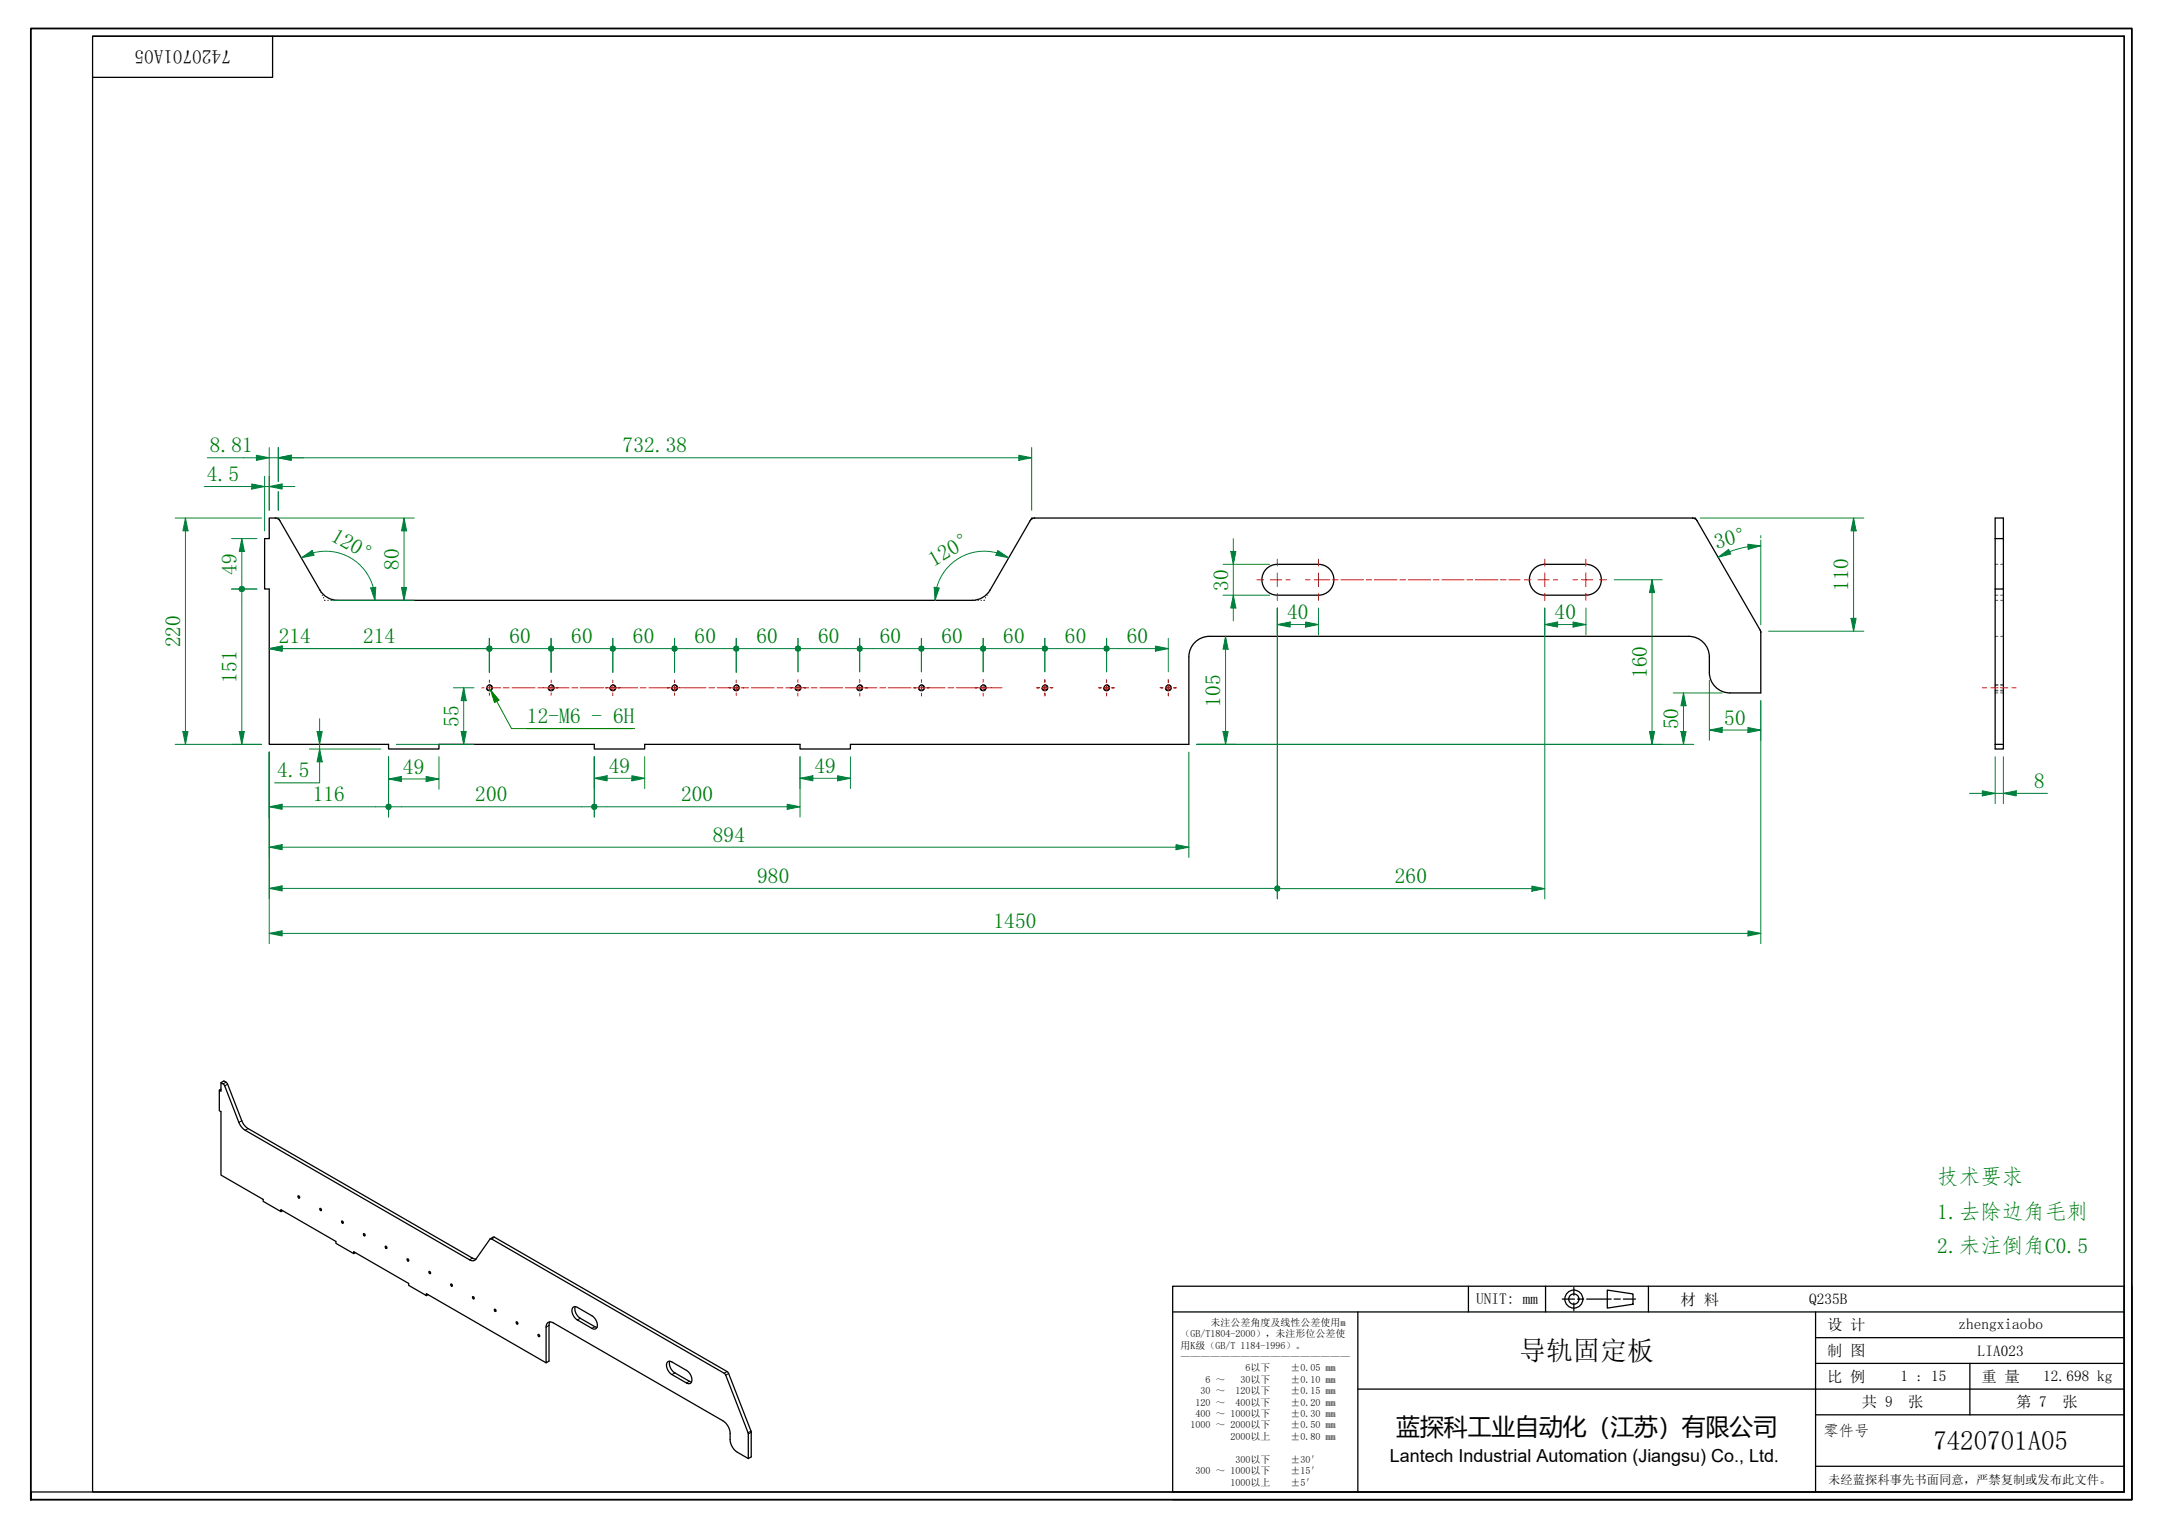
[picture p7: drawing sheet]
<svg xmlns="http://www.w3.org/2000/svg" width="420mm" height="297mm" viewBox="0 0 420 297" stroke-linecap="round" stroke-linejoin="round" font-family="sans-serif">
<g fill="none" stroke="#000" stroke-width=".25">
<path d="M52.3 100.7h1.5l.6 .5 7.8 13.5a4 4 0 0 0 3.5 2h123.3a4 4 0 0 0 3.5-2l7.8-13.5 .4-.4 .5-.1h128.1l.6 .5 12.4 21.6v11.9h-6a4 4 0 0 1-4-4v-3a4 4 0 0 0-4-4h-93.2a4 4 0 0 0-4 4v17h-65.8v.9h-9.8v-.9h-30.2v.9h-9.8v-.9h-30.2v.9h-9.8v-.9h-23.2v-30.2h-.9v-9.8h.9zM246 110.8a2.99 2.99 0 0 1 2.3-1.1h8a3 3 0 0 1 3 3 3 3 0 0 1-3 3h-8a3 3 0 0 1-2.7-1.7 3 3 0 0 1 .4-3.2zM298.5 110.4l1.2-.6 .6-.1h8a3 3 0 0 1 3 3 3 3 0 0 1-3 3h-8a3 3 0 0 1-2.8-2 3 3 0 0 1 1-3.3zM387.9 104.7h1.6v9.8h-1.6M389.5 104.7v-4h-1.6v44.9h1.6v-.9M389.5 114.5v30.2M387.9 144.7h1.6M43 210.5l.5-.4 .7 .5 2.8 7.3a3.1 3.1 0 0 0 1.2 1.5l43.7 25.2 .6 .2M43 211.7l-.4 .2M54.9 235.3l-.3 .2M58 232.5a.22 .22 0 0 1 .3 .1 .22 .22 0 0 1-.2 .3zM62.2 234.9h.1a.22 .22 0 0 1 .2 .2 .22 .22 0 0 1-.2 .2z"/>
<path d="M66.5 237.4a.22 .22 0 0 1 .2 .1 .22 .22 0 0 1-.1 .3zM70.7 239.8h.1a.22 .22 0 0 1 .2 .2 .22 .22 0 0 1-.2 .2zM69.1 243.5l-.3 .2M74.9 242.3l.1-.1a.22 .22 0 0 1 .2 .2 .22 .22 0 0 1-.1 .3zM79.2 244.7a.22 .22 0 0 1 .3 .2 .22 .22 0 0 1-.2 .2zM83.2 251.7l-.3 .2M83.4 247.2l.1-.1a.22 .22 0 0 1 .2 .2 .22 .22 0 0 1-.1 .3zM87.7 249.6a.22 .22 0 0 1 .3 .2 .22 .22 0 0 1-.2 .2zM91.9 252.1l.1-.1a.22 .22 0 0 1 .2 .2 .22 .22 0 0 1-.2 .3zM95.3 240.8l.6-.3h.2l45.4 26.2 4.5 11.6 .1 4.9-.6 .3-2.1-1.2a3.1 3.1 0 0 1-1.4-2.4v-1.3a3.1 3.1 0 0 0-1.5-2.4l-32.9-19a.86 .86 0 0 0-1-.1 .86 .86 0 0 0-.4 .9v6.9l.5-.3v-6.9l.2-.7M96.2 254.5a.22 .22 0 0 1 .2 .2 .22 .22 0 0 1-.1 .2zM100.4 257l.1-.1a.22 .22 0 0 1 .2 .2 .22 .22 0 0 1-.2 .3z"/>
<path d="M104.6 259.4h.1a.22 .22 0 0 1 .2 .2 .22 .22 0 0 1-.1 .2zM111.4 254.2l.4-.2 .3 .1 3 1.7a1.93 1.93 0 0 1 .8 2.4l-.2 .2-.4-.1-3-1.7a1.94 1.94 0 0 1-.9-2.4zM111.8 254a2.1 2.1 0 0 0 1 2.3l3.3 1.7M106.2 264.9l-23.3-13.4v.4l-3.5-2v-.4l-10.6-6.2v.4l-3.5-2v-.4l-10.7-6.1v.3l-3.4-2v-.3l-8.2-4.8v-12.3l-.4-.2v-4l.4 .2v-1.6l.5 .3 .2 .3 2.7 7.1a3.1 3.1 0 0 0 1.3 1.5l43.6 25.2a.87 .87 0 0 0 1.2-.1l2.8-3.9 .3-.1 45.3 26.2 4.6 11.6v4.9M129.8 264.8l.2-.2 .5 .1 3 1.7a1.93 1.93 0 0 1 .8 2.4l-.2 .2-.5-.1-3-1.7a1.93 1.93 0 0 1-.8-2.4zM130.2 264.6a2.11 2.11 0 0 0 1 2.3l3.3 1.8"/>
<circle cx="95.1" cy="133.7" r=".49"/>
<circle cx="107.1" cy="133.7" r=".49"/>
<circle cx="119.1" cy="133.7" r=".49"/>
<circle cx="131.1" cy="133.7" r=".49"/>
<circle cx="143.1" cy="133.7" r=".49"/>
<circle cx="155.1" cy="133.7" r=".49"/>
<circle cx="167.1" cy="133.7" r=".49"/>
<circle cx="179.1" cy="133.7" r=".49"/>
<circle cx="191.1" cy="133.7" r=".49"/>
<circle cx="203.1" cy="133.7" r=".49"/>
<circle cx="215.1" cy="133.7" r=".49"/>
<circle cx="227.1" cy="133.7" r=".49"/>
</g>
<g fill="none" stroke="#000" stroke-width=".19">
<path d="M95 133.1a.6 .6 0 0 1 .7 .5 .6 .6 0 0 1-.4 .7 .6 .6 0 0 1-.7-.5M107 133.1a.6 .6 0 0 1 .7 .5 .6 .6 0 0 1-.4 .7 .6 .6 0 0 1-.7-.5M119 133.1a.6 .6 0 0 1 .7 .5 .6 .6 0 0 1-.4 .7 .6 .6 0 0 1-.7-.5M131 133.1a.6 .6 0 0 1 .7 .5 .6 .6 0 0 1-.4 .7 .6 .6 0 0 1-.7-.5M143 133.1a.6 .6 0 0 1 .7 .5 .6 .6 0 0 1-.4 .7 .6 .6 0 0 1-.7-.5M155 133.1a.6 .6 0 0 1 .7 .5 .6 .6 0 0 1-.4 .7 .6 .6 0 0 1-.7-.5M167 133.1a.6 .6 0 0 1 .7 .5 .6 .6 0 0 1-.4 .7 .6 .6 0 0 1-.7-.5M179 133.1a.6 .6 0 0 1 .7 .5 .6 .6 0 0 1-.4 .7 .6 .6 0 0 1-.7-.5M191 133.1a.6 .6 0 0 1 .7 .5 .6 .6 0 0 1-.4 .7 .6 .6 0 0 1-.7-.5M203 133.1a.6 .6 0 0 1 .7 .5 .6 .6 0 0 1-.4 .7 .6 .6 0 0 1-.7-.5M215 133.1a.6 .6 0 0 1 .7 .5 .6 .6 0 0 1-.4 .7 .6 .6 0 0 1-.7-.5M227 133.1a.6 .6 0 0 1 .7 .5 .6 .6 0 0 1-.4 .7 .6 .6 0 0 1-.7-.5"/>
<path d="M43.9 210.4l-.5 .3M44.3 210.8l-.6 .3M47 217.9l-.6 .3M48.2 219.4l-.5 .3M91.9 244.6l-.6 .3M96.1 240.5l-.5 .3M106.7 257.7l-.5 .3M112.8 256.3l-.5 .3M115.7 257.9l-.6 .3M131.2 266.9l-.6 .3M134 268.5l-.5 .3M141.4 266.6l-.6 .4"/>
<path d="M141.7 267l-.6 .3M146 278.2l-.6 .3M146.1 278.4l-.6 .4"/>
</g>
<g fill="none" stroke="#00f" stroke-width=".19">
<path d="M387.9 116.7h.5M387.9 109.7h.5M387.9 115.7h.5M389 116.7h.5M389 109.7h.5M389 115.7h.5M387.9 134.7h.5M387.9 123.7h.5M387.9 134.2h.5M387.9 133.2h.5M387.9 134.3h.5M387.9 133.1h.5"/>
<path d="M389 134.7h.5M389 123.7h.5M389 134.2h.5M389 133.2h.5M389 134.3h.5M389 133.1h.5"/>
</g>
<path d="M6 291.5v-1.5v1.5M6 290v-284.5h408.5v286h-408.5" fill="none" stroke="#000" stroke-width=".35"/>
<path d="M18 7h395v283h-395zM18 7h395M53 7v8h-35M413 7v283h-407" fill="none" stroke="#000" stroke-width=".25"/>
<g fill="none" stroke="#000" stroke-width=".25">
<path d="M228 250h185v40h-185zM228 255h185M264 255v35M285.5 250v5M300.5 250v5M303.7 252.5h2.4M306 250.3v1.5M306 253.3v1.5M306.7 252.5h1.2M308.5 252.5h4.8M312.5 250.8l5 .7v2l-5 .8zM313.8 252.5h1.2"/>
<path d="M315.6 252.5h2.4M320.5 250v5M353 255v35M414.5 250v41.5h-186.5M264 270h149M353 275h60M353 265h60M353 260h60M383 265v10M353 285h60"/>
<circle cx="306" cy="252.5" r="1.75"/>
<circle cx="306" cy="252.5" r="1"/>
</g>
<g fill="none" stroke="#000" stroke-width=".19">
<path d="M53.5 100.7h.2M53.9 100.7l.3 .2M54.3 101l.1 .2M62.2 114.7h.1M62.4 115.2h.1M62.7 115.7h.1M62.9 116.2h.1M63.1 116.7h.1M63.7 116.7h.1M64.4 116.7h.1M65 116.7h.1M65.6 116.7h.1"/>
<path d="M189 116.7h.1M189.6 116.7h.1M190.2 116.7h.1M190.7 116.7h.1M191.4 116.7h-.1M191.7 116.2h-.1M191.9 115.7h.1M192.2 115.2h.1M192.5 114.7h.1M200.4 101l-.1 .2M200.8 100.7l-.3 .2M201 100.7h.2"/>
<path d="M329.1 100.7h.2M329.5 100.7l.2 .2M329.8 101l.1 .2M342.2 122.5h.1M342.3 122.6v.2M342.3 122.9v.1"/>
</g>
<g fill="none" stroke="#f00" stroke-width=".19">
<path d="M244.3 112.7h1.4M247 112.7h2.2M248.3 108.7v1.3M248.3 111.4v2.6M248.3 115.4v1.3M250 112.7h.8M253.8 112.7h.9M255.5 112.7h3M256.3 108.7v1.3M256.3 111.4v2.6M256.3 115.4v1.3M259.1 112.7h1.1"/>
<path d="M260.7 112.7h4.4M265.6 112.7h1.1M267.2 112.7h4.4M272.2 112.7h1M273.8 112.7h4.3M278.7 112.7h1.1M280.3 112.7h4.4M285.2 112.7h1.1M286.9 112.7h4.3M291.8 112.7h1.1M293.4 112.7h2.2M296.3 112.7h1.4"/>
<path d="M299 112.7h2.2M300.3 108.7v1.3M300.3 111.4v2.6M300.3 115.4v1.3M302 112.7h.8M305.8 112.7h.9M307.5 112.7h2.2M308.3 108.7v1.3M308.3 111.4v2.6M308.3 115.4v1.3M311 112.7h1.3M93.7 133.7h.5"/>
<path d="M94.6 133.7h2.8M95.1 132.2v.5M95.1 133.2v1M95.1 134.7v.5M97.9 133.7h1.1M99.6 133.7h4.4M104.6 133.7h1.6M106.2 133.7h4.5M107.1 132.2v.5M107.1 133.2v1M107.1 134.7v.5M111.2 133.7h1.1"/>
<path d="M112.9 133.7h4.4M117.7 133.7h6.3M119.1 132.2v.5M119.1 133.2v1M119.1 134.7v.5M124.5 133.7h1.1M126.2 133.7h4.4M130.7 133.7h1.9M131.1 132.2v.5M131.1 133.2v1M131.1 134.7v.5M132.8 133.7h4.4"/>
<path d="M137.8 133.7h1.1M139.5 133.7h4.4M143.1 132.2v.5M143.1 133.2v1M143.1 134.7v.5M144.1 133.7h1.5M146.1 133.7h4.4M151.1 133.7h1.1M152.8 133.7h4.4M155.1 132.1v.5M155.1 133.2v1M155.1 134.8v.5"/>
<path d="M157.7 133.7h1.2M159.4 133.7h4.4M164.4 133.7h1.1M165.5 133.7h5M167.1 132.1v.5M167.1 133.2v1M167.1 134.8v.5M171 133.7h1.1M172.7 133.7h4.4M177.5 133.7h6.3M179.1 132.1v.5M179.1 133.2v1"/>
<path d="M179.1 134.8v.5M184.3 133.7h1.1M186 133.7h4.4M190.6 133.7h1.5M191.1 132.1v.5M191.1 133.2v1M191.1 134.8v.5M192.2 133.7h2.7"/>
</g>
<path d="M52.3 181.5h2.5" fill="none" stroke="#00803f" stroke-width=".19"/>
<path d="M52.3 181.5l2.5-.5v1z" fill="#00803f"/>
<path d="M52.3 181.5l2.5-.5v1zM339.8 181.5h2.5" fill="none" stroke="#00803f" stroke-width=".19"/>
<path d="M339.8 181l2.5 .5-2.5 .5z" fill="#00803f"/>
<path d="M342.3 136.2v47.3M52.3 146.2v37.3M52.3 164.7h2.5M54.8 181.5h285M339.8 181l2.5 .5-2.5 .5z" fill="none" stroke="#00803f" stroke-width=".19"/>
<path d="M52.3 164.7l2.5-.5v1z" fill="#00803f"/>
<path d="M52.3 164.7l2.5-.5v1zM228.6 164.7h2.5" fill="none" stroke="#00803f" stroke-width=".19"/>
<path d="M228.6 164.2l2.5 .5-2.5 .5z" fill="#00803f"/>
<path d="M52.3 146.2v20.5M52.3 156.8h2.5M231.1 146.2v20.5M54.8 164.7h173.8M228.6 164.2l2.5 .5-2.5 .5z" fill="none" stroke="#00803f" stroke-width=".19"/>
<path d="M52.3 156.8l2.5-.5v1z" fill="#00803f"/>
<path d="M52.3 156.8l2.5-.5v1zM73 156.8h1.9" fill="none" stroke="#00803f" stroke-width=".19"/>
<circle cx="75.5" cy="156.8" r=".63" fill="#00803f"/>
<path d="M52.3 146.2v12.6M54.8 156.8h18.2M75.5 147.1v11.7M76.2 156.8h1.8" fill="none" stroke="#00803f" stroke-width=".19"/>
<circle cx="75.5" cy="156.8" r=".63" fill="#00803f"/>
<path d="M113 156.8h1.9" fill="none" stroke="#00803f" stroke-width=".19"/>
<circle cx="115.5" cy="156.8" r=".63" fill="#00803f"/>
<path d="M75.5 147.1v11.7M78 156.8h35M115.5 147.1v11.7M116.2 156.8h1.8" fill="none" stroke="#00803f" stroke-width=".19"/>
<circle cx="115.5" cy="156.8" r=".63" fill="#00803f"/>
<path d="M153 156.8h2.5" fill="none" stroke="#00803f" stroke-width=".19"/>
<path d="M153 156.3l2.5 .5-2.5 .5z" fill="#00803f"/>
<path d="M82.8 151.4h2.5M115.5 147.1v11.7M118 156.8h35M153 156.3l2.5 .5-2.5 .5zM155.5 147.1v11.7" fill="none" stroke="#00803f" stroke-width=".19"/>
<path d="M82.8 150.9l2.5 .5-2.5 .5z" fill="#00803f"/>
<path d="M75.5 151.4h2.5M82.8 150.9l2.5 .5-2.5 .5z" fill="none" stroke="#00803f" stroke-width=".19"/>
<path d="M75.5 151.4l2.5-.5v1z" fill="#00803f"/>
<path d="M75.5 151.4l2.5-.5v1zM75.5 147.1v6.3M78 151.4h4.8M85.3 147.1v6.3M122.8 151.3h2.5" fill="none" stroke="#00803f" stroke-width=".19"/>
<path d="M122.8 150.8l2.5 .5-2.5 .5z" fill="#00803f"/>
<path d="M115.5 151.3h2.5M122.8 150.8l2.5 .5-2.5 .5z" fill="none" stroke="#00803f" stroke-width=".19"/>
<path d="M115.5 151.3l2.5-.5v1z" fill="#00803f"/>
<path d="M115.5 151.3l2.5-.5v1zM115.5 147.1v6.2M118 151.3h4.8M125.3 147.1v6.2M162.8 151.3h2.5" fill="none" stroke="#00803f" stroke-width=".19"/>
<path d="M162.8 150.8l2.5 .5-2.5 .5z" fill="#00803f"/>
<path d="M155.5 151.3h2.5M162.8 150.8l2.5 .5-2.5 .5z" fill="none" stroke="#00803f" stroke-width=".19"/>
<path d="M155.5 151.3l2.5-.5v1z" fill="#00803f"/>
<path d="M36.1 142.2v2.5M155.5 151.3l2.5-.5v1zM155.5 147.1v6.2M158 151.3h4.8M165.3 147.1v6.2" fill="none" stroke="#00803f" stroke-width=".19"/>
<path d="M35.6 142.2h1l-.5 2.5z" fill="#00803f"/>
<path d="M36.1 100.7v2.5M35.6 142.2h1l-.5 2.5z" fill="none" stroke="#00803f" stroke-width=".19"/>
<path d="M36.1 100.7l.5 2.5h-1z" fill="#00803f"/>
<path d="M34.1 100.7h16.7M36.1 100.7l.5 2.5h-1zM36.1 103.2v39M34.1 144.7h16.7M47 142.2v2.5" fill="none" stroke="#00803f" stroke-width=".19"/>
<path d="M46.5 142.2h1l-.5 2.5z" fill="#00803f"/>
<path d="M47 115.1v1.9M46.5 142.2h1l-.5 2.5z" fill="none" stroke="#00803f" stroke-width=".19"/>
<circle cx="47" cy="114.5" r=".62" fill="#00803f"/>
<path d="M45 114.5h4.9M47 112v1.9M47 117v25.2M45 144.7h5.8" fill="none" stroke="#00803f" stroke-width=".19"/>
<circle cx="47" cy="114.5" r=".62" fill="#00803f"/>
<path d="M47 104.7v2.5" fill="none" stroke="#00803f" stroke-width=".19"/>
<path d="M47 104.7l.5 2.5h-1z" fill="#00803f"/>
<path d="M45 114.5h4.9M45 104.7h4.9M47 104.7l.5 2.5h-1zM47 107.2v4.8M52.3 126.1h2.5" fill="none" stroke="#00803f" stroke-width=".19"/>
<path d="M52.3 126.1l2.5-.5v1z" fill="#00803f"/>
<path d="M52.3 126.1l2.5-.5v1zM92.6 126.1h1.9" fill="none" stroke="#00803f" stroke-width=".19"/>
<circle cx="95.1" cy="126.1" r=".62" fill="#00803f"/>
<path d="M54.8 126.1h37.8M90.2 133.7v2.5M95.1 124.1v6.6" fill="none" stroke="#00803f" stroke-width=".19"/>
<path d="M90.2 133.7l.5 2.5h-1z" fill="#00803f"/>
<path d="M90.2 133.7l.5 2.5h-1zM90.2 142.2v2.5" fill="none" stroke="#00803f" stroke-width=".19"/>
<path d="M89.7 142.2h1l-.5 2.5z" fill="#00803f"/>
<path d="M88.2 133.7h4M90.2 136.2v6M77 144.7h15.2M89.7 142.2h1l-.5 2.5z" fill="none" stroke="#00803f" stroke-width=".19"/>
<path d="M95.4 134.1l1.2 2.2M102.5 141.6h20.9" fill="none" stroke="#008000" stroke-width=".19"/>
<path d="M95.4 134.1l1.6 2-.9 .5z" fill="#008000"/>
<path d="M95.4 134.1l1.6 2-.9 .5zM96.6 136.3l2.9 5.3h23.4" fill="none" stroke="#008000" stroke-width=".19"/>
<path d="M62.1 142.2v2.5" fill="none" stroke="#00803f" stroke-width=".19"/>
<path d="M61.6 142.2h1l-.5 2.5z" fill="#00803f"/>
<path d="M61.6 142.2h1l-.5 2.5zM62.1 145.6v2.5" fill="none" stroke="#00803f" stroke-width=".19"/>
<path d="M62.1 145.6l.5 2.5h-1z" fill="#00803f"/>
<path d="M48.9 94.6h2.5M62.1 139.7v2.5M60.1 145.6h13.9M62.1 145.6l.5 2.5h-1zM62.1 148.1v4.1h-8.7M62.1 144.7v.9" fill="none" stroke="#00803f" stroke-width=".19"/>
<path d="M48.9 94.1l2.5 .5-2.5 .5z" fill="#00803f"/>
<path d="M48.9 94.1l2.5 .5-2.5 .5zM52.3 94.6h2.5" fill="none" stroke="#00803f" stroke-width=".19"/>
<path d="M52.3 94.6l2.5-.5v1z" fill="#00803f"/>
<path d="M39.7 94.6h9.2M51.4 94.6h.9M51.4 92.6v10.6M52.3 94.6l2.5-.5v1zM52.3 92.6v6.6M54.8 94.6h2.5M78.6 100.7v2.5" fill="none" stroke="#00803f" stroke-width=".19"/>
<path d="M78.6 100.7l.5 2.5h-1z" fill="#00803f"/>
<path d="M78.6 100.7l.5 2.5h-1zM78.6 114.2v2.5" fill="none" stroke="#00803f" stroke-width=".19"/>
<path d="M78.1 114.2h1l-.5 2.5z" fill="#00803f"/>
<path d="M53.8 100.7h26.8M64.7 116.7h15.9M78.1 114.2h1l-.5 2.5zM78.6 103.2v11M52.3 172.7h2.5" fill="none" stroke="#00803f" stroke-width=".19"/>
<path d="M52.3 172.7l2.5-.5v1z" fill="#00803f"/>
<path d="M52.3 172.7l2.5-.5v1zM245.8 172.7h1.9" fill="none" stroke="#00803f" stroke-width=".19"/>
<circle cx="248.3" cy="172.7" r=".62" fill="#00803f"/>
<path d="M248.3 118.2v56.5M52.3 146.2v28.5M54.8 172.7h191M249 172.8h1.8" fill="none" stroke="#00803f" stroke-width=".19"/>
<circle cx="248.3" cy="172.7" r=".63" fill="#00803f"/>
<path d="M297.8 172.8h2.5" fill="none" stroke="#00803f" stroke-width=".19"/>
<path d="M297.8 172.3l2.5 .5-2.5 .5z" fill="#00803f"/>
<path d="M248.3 118.2v56.6M300.3 118.2v56.6M248.3 121.4h2.5M250.8 172.8h47M297.8 172.3l2.5 .5-2.5 .5z" fill="none" stroke="#00803f" stroke-width=".19"/>
<path d="M248.3 121.4l2.5-.5v1z" fill="#00803f"/>
<path d="M248.3 121.4l2.5-.5v1zM253.8 121.4h2.5" fill="none" stroke="#00803f" stroke-width=".19"/>
<path d="M253.8 120.9l2.5 .5-2.5 .5z" fill="#00803f"/>
<path d="M248.3 118.2v5.2M256.3 118.2v5.2M250.8 121.4h3M253.8 120.9l2.5 .5-2.5 .5zM300.3 121.4h2.5" fill="none" stroke="#00803f" stroke-width=".19"/>
<path d="M300.3 121.4l2.5-.5v1z" fill="#00803f"/>
<path d="M300.3 121.4l2.5-.5v1zM305.8 121.4h2.5" fill="none" stroke="#00803f" stroke-width=".19"/>
<path d="M305.8 120.9l2.5 .5-2.5 .5z" fill="#00803f"/>
<path d="M239.8 107.2v2.5M300.3 118.2v5.2M308.3 118.2v5.2M302.8 121.4h3M305.8 120.9l2.5 .5-2.5 .5z" fill="none" stroke="#00803f" stroke-width=".19"/>
<path d="M239.3 107.2h1l-.5 2.5z" fill="#00803f"/>
<path d="M239.3 107.2h1l-.5 2.5zM239.8 115.7v2.5" fill="none" stroke="#00803f" stroke-width=".19"/>
<path d="M239.8 115.7l.5 2.5h-1z" fill="#00803f"/>
<path d="M237.8 115.7h9M237.8 109.7h9M239.8 115.7l.5 2.5h-1zM239.8 104.7v2.5M239.8 109.7v6M239.8 118.2v2.5M332.3 141.9h2.5" fill="none" stroke="#00803f" stroke-width=".19"/>
<path d="M332.3 141.9l2.5-.5v1z" fill="#00803f"/>
<path d="M332.3 141.9l2.5-.5v1zM339.8 141.9h2.5" fill="none" stroke="#00803f" stroke-width=".19"/>
<path d="M339.8 141.4l2.5 .5-2.5 .5z" fill="#00803f"/>
<path d="M332.3 132.2v11.7M342.3 136.2v7.7M334.8 141.9h5M339.8 141.4l2.5 .5-2.5 .5zM385.4 154.2h2.5" fill="none" stroke="#00803f" stroke-width=".19"/>
<path d="M385.4 153.7l2.5 .5-2.5 .5z" fill="#00803f"/>
<path d="M385.4 153.7l2.5 .5-2.5 .5zM389.5 154.2h2.5" fill="none" stroke="#00803f" stroke-width=".19"/>
<path d="M389.5 154.2l2.5-.5v1z" fill="#00803f"/>
<path d="M360.4 100.7v2.5M382.9 154.2h2.5M387.9 154.2h1.6M387.9 147.1v9.1M389.5 154.2l2.5-.5v1zM389.5 147.1v9.1M392 154.2h6.1" fill="none" stroke="#00803f" stroke-width=".19"/>
<path d="M360.4 100.7l.5 2.5h-1z" fill="#00803f"/>
<path d="M360.4 100.7l.5 2.5h-1zM360.4 120.2v2.5" fill="none" stroke="#00803f" stroke-width=".19"/>
<path d="M359.9 120.2h1l-.5 2.5z" fill="#00803f"/>
<path d="M330.6 100.7h31.8M336.3 107.2l-2.3 1.1M360.4 103.2v17M343.8 122.7h18.6M359.9 120.2h1l-.5 2.5z" fill="none" stroke="#00803f" stroke-width=".19"/>
<path d="M334 108.3l2.1-1.5 .4 .9z" fill="#00803f"/>
<path d="M334 108.3l2.1-1.5 .4 .9zM342.3 106.1l-2.4 .2" fill="none" stroke="#00803f" stroke-width=".19"/>
<path d="M339.8 105.8l2.5 .3-2.4 .7z" fill="#00803f"/>
<path d="M60.9 107.5l-2.3 .9M339.8 105.8l2.5 .3-2.4 .7zM339.9 106.3l-1.8 .4-1.8 .5M342.3 104.1v.5M342.3 105v16.5" fill="none" stroke="#00803f" stroke-width=".19"/>
<path d="M58.6 108.4l2.1-1.4 .4 .9z" fill="#00803f"/>
<path d="M58.6 108.4l2.1-1.4 .4 .9zM72.6 114.2l.3 2.5" fill="none" stroke="#00803f" stroke-width=".19"/>
<path d="M72.1 114.3l1-.1-.2 2.5z" fill="#00803f"/>
<path d="M60.9 107.5a9.5 9.5 0 0 1 11.7 6.7M72.1 114.3l1-.1-.2 2.5zM193.8 107.5l2.3 .9" fill="none" stroke="#00803f" stroke-width=".19"/>
<path d="M194 107l2.1 1.4-2.5-.5z" fill="#00803f"/>
<path d="M182.1 114.2l-.3 2.5M194 107l2.1 1.4-2.5-.5z" fill="none" stroke="#00803f" stroke-width=".19"/>
<path d="M181.6 114.2l1 .1-.8 2.4z" fill="#00803f"/>
<path d="M49.8 89h2.5M181.6 114.2l1 .1-.8 2.4zM193.8 107.5a9.5 9.5 0 0 0-11.7 6.7" fill="none" stroke="#00803f" stroke-width=".19"/>
<path d="M49.8 88.5l2.5 .5-2.5 .5z" fill="#00803f"/>
<path d="M49.8 88.5l2.5 .5-2.5 .5zM54.1 89h2.5" fill="none" stroke="#00803f" stroke-width=".19"/>
<path d="M54.1 89l2.5-.5v1z" fill="#00803f"/>
<path d="M40.3 89h9.5M52.3 89h6.8M52.3 87v12.2M54.1 89l2.5-.5v1zM54.1 87v6.6M54.1 95.6v3.6" fill="none" stroke="#00803f" stroke-width=".19"/>
<path d="M54.1 89l2.5-.5v1z" fill="#00803f"/>
<path d="M54.1 89l2.5-.5v1zM198.1 89h2.5" fill="none" stroke="#00803f" stroke-width=".19"/>
<path d="M198.1 88.5l2.5 .5-2.5 .5z" fill="#00803f"/>
<path d="M54.1 87v6.6M54.1 95.6v3.6M56.6 89h141.5M198.1 88.5l2.5 .5-2.5 .5zM200.6 87v12.2M321.2 142.2v2.5" fill="none" stroke="#00803f" stroke-width=".19"/>
<path d="M385.4 133.7h.8M387.1 133.7h1.3M389 133.7h1.3M391.2 133.7h.8" fill="none" stroke="#f00" stroke-width=".19"/>
<path d="M320.7 142.2h1l-.5 2.5z" fill="#00803f"/>
<path d="M321.2 112.7v2.5M320.7 142.2h1l-.5 2.5z" fill="none" stroke="#00803f" stroke-width=".19"/>
<path d="M321.2 112.7l.5 2.5h-1z" fill="#00803f"/>
<path d="M313.8 112.7h9.4M321.2 112.7l.5 2.5h-1zM321.2 115.2v27M238.3 123.7v2.5M232.6 144.7h90.6" fill="none" stroke="#00803f" stroke-width=".19"/>
<path d="M238.3 123.7l.5 2.5h-1z" fill="#00803f"/>
<path d="M238.3 123.7l.5 2.5h-1zM238.3 142.2v2.5" fill="none" stroke="#00803f" stroke-width=".19"/>
<path d="M237.8 142.2h1l-.5 2.5z" fill="#00803f"/>
<path d="M52.3 126.1h2.5M238.3 126.2v16M232.6 144.7h7.7M237.8 142.2h1l-.5 2.5z" fill="none" stroke="#00803f" stroke-width=".19"/>
<g fill="none" stroke="#f00" stroke-width=".19">
<path d="M201.5 133.7h.7M202.6 133.7h1.1M203.1 132.1v.6M203.1 133.2v1M203.1 134.7v.6M204.1 133.7h.6M213.5 133.7h.7M214.6 133.7h1.1M215.1 132.1v.6M215.1 133.2v1M215.1 134.7v.6M216.1 133.7h.6"/>
<path d="M225.5 133.7h.7M226.6 133.7h1.1M227.1 132.1v.6M227.1 133.2v1M227.1 134.7v.6M228.1 133.7h.6"/>
</g>
<path d="M52.3 126.1l2.5-.5v1z" fill="#00803f"/>
<path d="M52.3 126.1l2.5-.5v1zM92.6 126.1h1.9" fill="none" stroke="#00803f" stroke-width=".19"/>
<circle cx="95.1" cy="126.1" r=".62" fill="#00803f"/>
<path d="M54.8 126.1h37.8M95.1 124.1v6.6M95.8 126.1h1.8" fill="none" stroke="#00803f" stroke-width=".19"/>
<circle cx="95.1" cy="126.1" r=".62" fill="#00803f"/>
<path d="M104.6 126.1h1.9" fill="none" stroke="#00803f" stroke-width=".19"/>
<circle cx="107.1" cy="126.1" r=".62" fill="#00803f"/>
<path d="M95.1 124.1v6.6M97.6 126.1h7M107.1 124.1v6.6M107.8 126.1h1.8" fill="none" stroke="#00803f" stroke-width=".19"/>
<circle cx="107.1" cy="126.1" r=".62" fill="#00803f"/>
<path d="M116.6 126.1h1.9" fill="none" stroke="#00803f" stroke-width=".19"/>
<circle cx="119.1" cy="126.1" r=".62" fill="#00803f"/>
<path d="M107.1 124.1v6.6M109.6 126.1h7M119.1 124.1v6.6M119.8 126.1h1.8" fill="none" stroke="#00803f" stroke-width=".19"/>
<circle cx="119.1" cy="126.1" r=".62" fill="#00803f"/>
<path d="M128.6 126.1h1.9" fill="none" stroke="#00803f" stroke-width=".19"/>
<circle cx="131.1" cy="126.1" r=".63" fill="#00803f"/>
<path d="M119.1 124.1v6.6M121.6 126.1h7M131.1 124.1v6.6M131.8 126.1h1.8" fill="none" stroke="#00803f" stroke-width=".19"/>
<circle cx="131.1" cy="126.1" r=".63" fill="#00803f"/>
<path d="M140.6 126.1h1.9" fill="none" stroke="#00803f" stroke-width=".19"/>
<circle cx="143.1" cy="126.1" r=".62" fill="#00803f"/>
<path d="M131.1 124.1v6.6M133.6 126.1h7M143.1 124.1v6.6M143.8 126.1h1.8" fill="none" stroke="#00803f" stroke-width=".19"/>
<circle cx="143.1" cy="126.1" r=".62" fill="#00803f"/>
<path d="M152.6 126.1h1.9" fill="none" stroke="#00803f" stroke-width=".19"/>
<circle cx="155.1" cy="126.1" r=".63" fill="#00803f"/>
<path d="M143.1 124.1v6.6M145.6 126.1h7M155.1 124.1v6.5M155.8 126.1h1.8" fill="none" stroke="#00803f" stroke-width=".19"/>
<circle cx="155.1" cy="126.1" r=".63" fill="#00803f"/>
<path d="M164.6 126.1h1.9" fill="none" stroke="#00803f" stroke-width=".19"/>
<circle cx="167.1" cy="126.1" r=".62" fill="#00803f"/>
<path d="M155.1 124.1v6.5M157.6 126.1h7M167.1 124.1v6.5M167.8 126.1h1.8" fill="none" stroke="#00803f" stroke-width=".19"/>
<circle cx="167.1" cy="126.1" r=".62" fill="#00803f"/>
<path d="M176.6 126.1h1.9" fill="none" stroke="#00803f" stroke-width=".19"/>
<circle cx="179.1" cy="126.1" r=".62" fill="#00803f"/>
<path d="M167.1 124.1v6.5M169.6 126.1h7M179.1 124.1v6.5M179.8 126.1h1.8" fill="none" stroke="#00803f" stroke-width=".19"/>
<circle cx="179.1" cy="126.1" r=".62" fill="#00803f"/>
<path d="M188.6 126.1h1.9" fill="none" stroke="#00803f" stroke-width=".19"/>
<circle cx="191.1" cy="126.1" r=".62" fill="#00803f"/>
<path d="M179.1 124.1v6.5M181.6 126.1h7M191.1 124.1v6.5M191.8 126.1h1.8" fill="none" stroke="#00803f" stroke-width=".19"/>
<circle cx="191.1" cy="126.1" r=".62" fill="#00803f"/>
<path d="M200.6 126.1h1.9" fill="none" stroke="#00803f" stroke-width=".19"/>
<circle cx="203.1" cy="126.1" r=".62" fill="#00803f"/>
<path d="M191.1 124.1v6.5M193.6 126.1h7M203.1 124.1v6.5M203.8 126.1h1.8" fill="none" stroke="#00803f" stroke-width=".19"/>
<circle cx="203.1" cy="126.1" r=".62" fill="#00803f"/>
<path d="M212.6 126.1h1.9" fill="none" stroke="#00803f" stroke-width=".19"/>
<circle cx="215.1" cy="126.1" r=".62" fill="#00803f"/>
<path d="M203.1 124.1v6.5M205.6 126.1h7M215.1 124.1v6.5M215.8 126.1h1.8" fill="none" stroke="#00803f" stroke-width=".19"/>
<circle cx="215.1" cy="126.1" r=".62" fill="#00803f"/>
<path d="M224.6 126.1h2.5" fill="none" stroke="#00803f" stroke-width=".19"/>
<path d="M224.6 125.6l2.5 .5-2.5 .5z" fill="#00803f"/>
<path d="M215.1 124.1v6.5M217.6 126.1h7M224.6 125.6l2.5 .5-2.5 .5zM227.1 124.1v6.5M327.3 142.2v2.5" fill="none" stroke="#00803f" stroke-width=".19"/>
<path d="M326.8 142.2h1l-.5 2.5z" fill="#00803f"/>
<path d="M327.3 134.7v2.5M326.8 142.2h1l-.5 2.5z" fill="none" stroke="#00803f" stroke-width=".19"/>
<path d="M327.3 134.7l.5 2.5h-1z" fill="#00803f"/>
<path d="M325.3 134.7h9.5M327.3 134.7l.5 2.5h-1zM327.3 137.2v5M232.6 144.7h96.7" fill="none" stroke="#00803f" stroke-width=".19"/>
<g font-size="5.2">
<text x="295.4" y="264.4">导轨固定板</text>
<text x="375.9" y="281.9">7420701A05</text>
</g>
<text font-size="4.6" x="271.5" y="279">蓝探科工业自动化（江苏）有限公司</text>
<g font-size="4.2" fill="#008000">
<text x="40.8" y="87.9">8.81</text>
<text x="121.1" y="87.9">732.38</text>
<text x="40.2" y="93.5">4.5</text>
<text x="64.1" y="104.9" transform="rotate(30 64.1 104.9)">120°</text>
<text x="333.7" y="106.8" transform="rotate(-15 333.7 106.8)">30°</text>
<text x="46" y="111.7" transform="rotate(-90 46 111.7)">49</text>
<text x="77.5" y="110.8" transform="rotate(-90 77.5 110.8)">80</text>
<text x="181.5" y="110.2" transform="rotate(-30 181.5 110.2)">120°</text>
<text x="238.8" y="114.8" transform="rotate(-90 238.8 114.8)">30</text>
<text x="359.4" y="114.8" transform="rotate(-90 359.4 114.8)">110</text>
<text x="35" y="125.8" transform="rotate(-90 35 125.8)">220</text>
<text x="54.2" y="125.1">214</text>
<text x="70.6" y="125.1">214</text>
<text x="99.1" y="125.1">60</text>
<text x="111.1" y="125.1">60</text>
<text x="123.1" y="125.1">60</text>
<text x="135.1" y="125.1">60</text>
<text x="147.1" y="125.1">60</text>
<text x="159.1" y="125.1">60</text>
<text x="171.1" y="125.1">60</text>
<text x="183.1" y="125.1">60</text>
<text x="195.1" y="125.1">60</text>
<text x="207.1" y="125.1">60</text>
<text x="219.1" y="125.1">60</text>
<text x="250.3" y="120.4">40</text>
<text x="302.3" y="120.4">40</text>
<text x="320.2" y="131.8" transform="rotate(-90 320.2 131.8)">160</text>
<text x="46" y="132.8" transform="rotate(-90 46 132.8)">151</text>
<text x="237.2" y="137.3" transform="rotate(-90 237.2 137.3)">105</text>
<text x="89.1" y="141.3" transform="rotate(-90 89.1 141.3)">55</text>
<text x="102.5" y="140.5">12-M6 - 6H</text>
<text x="326.3" y="141.8" transform="rotate(-90 326.3 141.8)">50</text>
<text x="335.3" y="140.9">50</text>
<text x="53.9" y="151.1">4.5</text>
<text x="60.8" y="155.8">116</text>
<text x="78.4" y="150.4">49</text>
<text x="92.4" y="155.8">200</text>
<text x="118.4" y="150.3">49</text>
<text x="132.4" y="155.8">200</text>
<text x="158.4" y="150.3">49</text>
<text x="395.5" y="153.2">8</text>
<text x="138.6" y="163.7">894</text>
<text x="147.2" y="171.7">980</text>
<text x="271.2" y="171.7">260</text>
<text x="193.2" y="180.4">1450</text>
<text x="376.7" y="230.2">技术要求</text>
<text x="376.7" y="236.9">1.去除边角毛刺</text>
<text x="376.7" y="243.6">2.未注倒角C0.5</text>
</g>
<text font-size="3.7" x="44.9" y="9.7" transform="rotate(180 44.9 9.7)">7420701A05</text>
<text font-size="3.5" x="270.2" y="284.2">Lantech Industrial Automation (Jiangsu) Co., Ltd.</text>
<g font-size="3">
<text x="287" y="253.6">UNIT: mm</text>
<text x="326.8" y="253.6">材 料</text>
<text x="351.8" y="253.4">Q235B</text>
<text x="355.3" y="263.6">制 图</text>
<text x="355.3" y="258.6">设 计</text>
<text x="380.8" y="258.4">zhengxiaobo</text>
<text x="384.5" y="263.6">LIA023</text>
<text x="355.3" y="268.6">比 例</text>
<text x="369.5" y="268.5">1 : 15</text>
<text x="385.3" y="268.6">重 量</text>
<text x="397.3" y="268.4">12.698 kg</text>
<text x="362" y="273.6">共 9</text>
<text x="371" y="273.6">张</text>
<text x="392" y="273.6">第 7</text>
<text x="401" y="273.6">张</text>
<text x="354.5" y="279.1">零件号</text>
</g>
<text font-size="2.4" x="355.5" y="288.4">未经蓝探科事先书面同意，严禁复制或发布此文件。</text>
<g font-size="1.9">
<text x="235.3" y="257.7">未注公差角度及线性公差使用m</text>
<text x="229.5" y="259.9">（GB/T1804-2000），未注形位公差使</text>
<text x="229.5" y="262.2">用K级（GB/T 1184-1996）。</text>
<text x="229.5" y="264.4">—————————————————</text>
<text x="234.4" y="268.8">6 ～</text>
<text x="241.2" y="268.8">30以下</text>
<text x="242.1" y="266.6">6以下</text>
<text x="250.9" y="266.6">±0.05 mm</text>
<text x="250.9" y="268.8">±0.10 mm</text>
<text x="232.4" y="273.3">120 ～</text>
<text x="232.4" y="275.5">400 ～ 1000以下</text>
<text x="233.4" y="271">30 ～</text>
<text x="240.2" y="271">120以下</text>
<text x="240.2" y="273.3">400以下</text>
<text x="250.9" y="271">±0.15 mm</text>
<text x="250.9" y="273.3">±0.20 mm</text>
<text x="250.9" y="275.5">±0.30 mm</text>
<text x="231.4" y="277.7">1000 ～ 2000以下</text>
<text x="239.2" y="279.9">2000以上</text>
<text x="250.9" y="277.7">±0.50 mm</text>
<text x="250.9" y="279.9">±0.80 mm</text>
<text x="232.4" y="286.6">300 ～ 1000以下</text>
<text x="240.2" y="284.3">300以下</text>
<text x="250.9" y="284.3">±30′</text>
<text x="250.9" y="286.6">±15′</text>
<text x="239.2" y="288.8">1000以上</text>
<text x="250.9" y="288.8">±5′</text>
</g>
</svg>
